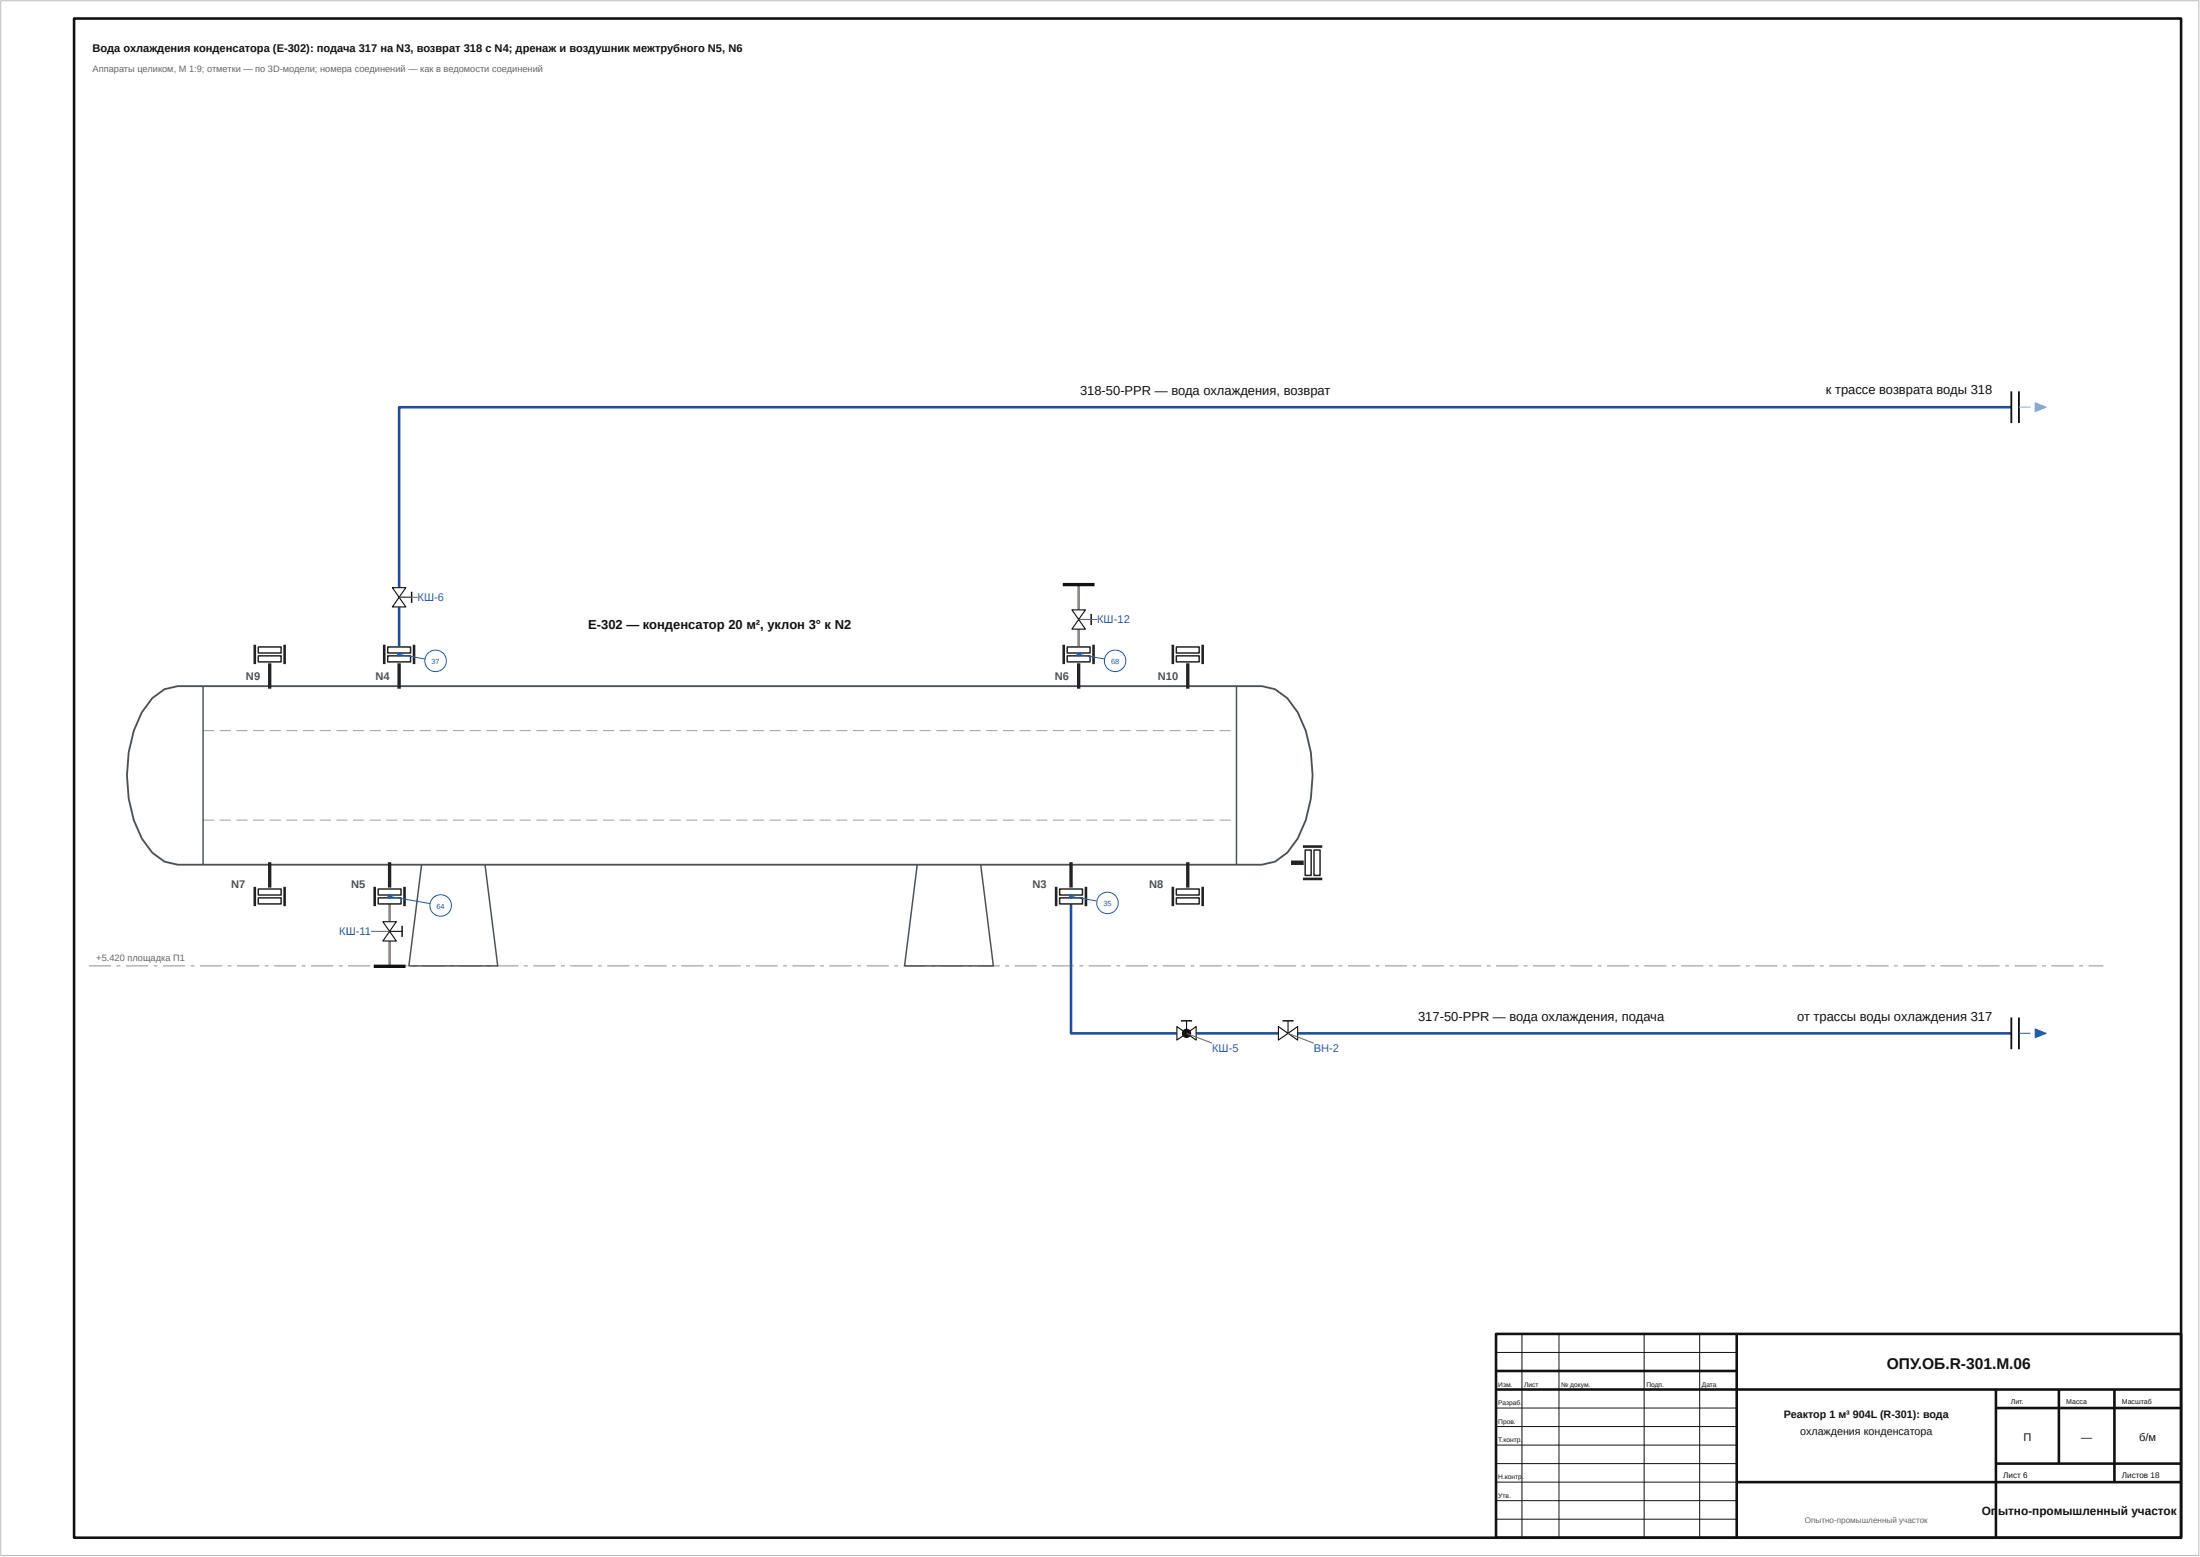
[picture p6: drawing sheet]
<svg xmlns="http://www.w3.org/2000/svg" width="594mm" height="420mm" viewBox="0 0 594 420" stroke-linecap="round" stroke-linejoin="round" font-family="sans-serif">
<path d="M20 5h569v410h-569zM404 360h185v55h-185zM469 360v55M404 370h65M404 375h185M539 375v40M539 380h50M556 375v20M571 375v25M469 400h120M539 395h50" fill="none" stroke="#111" stroke-width=".7" stroke-linecap="butt"/>
<path d="M543.2 109.9h-435.4v48.7M107.8 163.8v12.8M289.2 241.9v37h28.6M323 278.9h22.2M350.4 278.9h192.8" fill="none" stroke="#1f4e9c" stroke-width=".7" stroke-linecap="butt"/>
<path d="M291.3 157.8v6.8M291.3 169.8v6.8M105.2 241.9v6.9M105.2 254v6.8" fill="none" stroke="#af7949" stroke-width=".7" stroke-linecap="butt"/>
<path d="M.2 .2h593.6v419.6h-593.6z" fill="none" stroke="#bbb" stroke-width=".27"/>
<path d="M411 360v55M421 360v55M444 360v55M459 360v55M404 365h65M404 380h65M404 385h65M404 390h65M404 395h65M404 400h65M404 405h65M404 410h65" fill="none" stroke="#111" stroke-width=".27"/>
<path d="M24 260.6h6v.2h-6zM31.5 260.6h1v.2h-1zM34 260.6h6v.2h-6zM41.5 260.6h1v.2h-1zM44 260.6h6v.2h-6zM51.5 260.6h1v.2h-1zM54 260.6h6v.2h-6zM61.5 260.6h1v.2h-1zM64 260.6h6v.2h-6zM71.5 260.6h1v.2h-1zM74 260.6h6v.2h-6zM81.5 260.6h1v.2h-1zM84 260.6h6v.2h-6zM91.5 260.6h1v.2h-1zM94 260.6h6v.2h-6zM101.5 260.6h1v.2h-1zM104 260.6h6v.2h-6zM111.5 260.6h1v.2h-1zM114 260.6h6v.2h-6zM121.5 260.6h1v.2h-1zM124 260.6h6v.2h-6zM131.5 260.6h1v.2h-1zM134 260.6h6v.2h-6zM141.5 260.6h1v.2h-1zM144 260.6h6v.2h-6zM151.5 260.6h1v.2h-1zM154 260.6h6v.2h-6zM161.5 260.6h1v.2h-1zM164 260.6h6v.2h-6zM171.5 260.6h1v.2h-1zM174 260.6h6v.2h-6zM181.5 260.6h1v.2h-1zM184 260.6h6v.2h-6zM191.5 260.6h1v.2h-1zM194 260.6h6v.2h-6zM201.5 260.6h1v.2h-1zM204 260.6h6v.2h-6zM211.5 260.6h1v.2h-1zM214 260.6h6v.2h-6zM221.5 260.6h1v.2h-1zM224 260.6h6v.2h-6zM231.5 260.6h1v.2h-1zM234 260.6h6v.2h-6zM241.5 260.6h1v.2h-1zM244 260.6h6v.2h-6zM251.5 260.6h1v.2h-1zM254 260.6h6v.2h-6zM261.5 260.6h1v.2h-1zM264 260.6h6v.2h-6zM271.5 260.6h1v.2h-1zM274 260.6h6v.2h-6zM281.5 260.6h1v.2h-1zM284 260.6h6v.2h-6zM291.5 260.6h1v.2h-1zM294 260.6h6v.2h-6zM301.5 260.6h1v.2h-1zM304 260.6h6v.2h-6zM311.5 260.6h1v.2h-1zM314 260.6h6v.2h-6zM321.5 260.6h1v.2h-1zM324 260.6h6v.2h-6zM331.5 260.6h1v.2h-1zM334 260.6h6v.2h-6zM341.5 260.6h1v.2h-1zM344 260.6h6v.2h-6zM351.5 260.6h1v.2h-1zM354 260.6h6v.2h-6zM361.5 260.6h1v.2h-1zM364 260.6h6v.2h-6zM371.5 260.6h1v.2h-1zM374 260.6h6v.2h-6zM381.5 260.6h1v.2h-1zM384 260.6h6v.2h-6zM391.5 260.6h1v.2h-1zM394 260.6h6v.2h-6zM401.5 260.6h1v.2h-1zM404 260.6h6v.2h-6zM411.5 260.6h1v.2h-1zM414 260.6h6v.2h-6zM421.5 260.6h1v.2h-1zM424 260.6h6v.2h-6zM431.5 260.6h1v.2h-1zM434 260.6h6v.2h-6zM441.5 260.6h1v.2h-1zM444 260.6h6v.2h-6zM451.5 260.6h1v.2h-1zM454 260.6h6v.2h-6zM461.5 260.6h1v.2h-1zM464 260.6h6v.2h-6zM471.5 260.6h1v.2h-1zM474 260.6h6v.2h-6zM481.5 260.6h1v.2h-1zM484 260.6h6v.2h-6zM491.5 260.6h1v.2h-1zM494 260.6h6v.2h-6zM501.5 260.6h1v.2h-1zM504 260.6h6v.2h-6zM511.5 260.6h1v.2h-1zM514 260.6h6v.2h-6zM521.5 260.6h1v.2h-1zM524 260.6h6v.2h-6zM531.5 260.6h1v.2h-1zM534 260.6h6v.2h-6zM541.5 260.6h1v.2h-1zM544 260.6h6v.2h-6zM551.5 260.6h1v.2h-1zM554 260.6h6v.2h-6zM561.5 260.6h1v.2h-1zM564 260.6h4v.2h-4z" fill="#666"/>
<path d="M41.1 188.4l3.3-2.4 3.6-.8h292.8l3.5 .8 3.3 2.4 2.8 3.8a38.1 38.1 0 0 1 0 34.1l-2.8 3.8-3.3 2.4-3.5 .9h-292.8l-3.6-.9-3.3-2.4-2.8-3.8a38.1 38.1 0 0 1 0-34.1z" fill="none" stroke="#4a5258" stroke-width=".5"/>
<path d="M54.8 185.2v48.2M333.9 185.2v48.2" fill="none" stroke="#4a5258" stroke-width=".4"/>
<g fill="#4a5258">
<path d="M54.8 197.2h3v.1h-3zM59.3 197.2h3v.1h-3zM63.8 197.2h3v.1h-3zM68.3 197.2h3v.1h-3zM72.8 197.2h3v.1h-3zM77.3 197.2h3v.1h-3zM81.8 197.2h3v.1h-3zM86.3 197.2h3v.1h-3zM90.8 197.2h3v.1h-3zM95.3 197.2h3v.1h-3zM99.8 197.2h3v.1h-3zM104.3 197.2h3v.1h-3zM108.8 197.2h3v.1h-3zM113.3 197.2h3v.1h-3zM117.8 197.2h3v.1h-3zM122.3 197.2h3v.1h-3zM126.8 197.2h3v.1h-3zM131.3 197.2h3v.1h-3zM135.8 197.2h3v.1h-3zM140.3 197.2h3v.1h-3zM144.8 197.2h3v.1h-3zM149.3 197.2h3v.1h-3zM153.8 197.2h3v.1h-3zM158.3 197.2h3v.1h-3zM162.8 197.2h3v.1h-3zM167.3 197.2h3v.1h-3zM171.8 197.2h3v.1h-3zM176.3 197.2h3v.1h-3zM180.8 197.2h3v.1h-3zM185.3 197.2h3v.1h-3zM189.8 197.2h3v.1h-3zM194.3 197.2h3v.1h-3zM198.8 197.2h3v.1h-3zM203.3 197.2h3v.1h-3zM207.8 197.2h3v.1h-3zM212.3 197.2h3v.1h-3zM216.8 197.2h3v.1h-3zM221.3 197.2h3v.1h-3zM225.8 197.2h3v.1h-3zM230.3 197.2h3v.1h-3zM234.8 197.2h3v.1h-3zM239.3 197.2h3v.1h-3zM243.8 197.2h3v.1h-3zM248.3 197.2h3v.1h-3zM252.8 197.2h3v.1h-3zM257.3 197.2h3v.1h-3zM261.8 197.2h3v.1h-3zM266.3 197.2h3v.1h-3zM270.8 197.2h3v.1h-3zM275.3 197.2h3v.1h-3zM279.8 197.2h3v.1h-3zM284.3 197.2h3v.1h-3zM288.8 197.2h3v.1h-3zM293.3 197.2h3v.1h-3zM297.8 197.2h3v.1h-3zM302.3 197.2h3v.1h-3zM306.8 197.2h3v.1h-3zM311.3 197.2h3v.1h-3zM315.8 197.2h3v.1h-3zM320.3 197.2h3v.1h-3zM324.8 197.2h3v.1h-3zM329.3 197.2h3v.1h-3zM333.8 197.2l.1 .1z"/>
<path d="M54.8 221.2h3v.2h-3zM59.3 221.2h3v.2h-3zM63.8 221.2h3v.2h-3zM68.3 221.2h3v.2h-3zM72.8 221.2h3v.2h-3zM77.3 221.2h3v.2h-3zM81.8 221.2h3v.2h-3zM86.3 221.2h3v.2h-3zM90.8 221.2h3v.2h-3zM95.3 221.2h3v.2h-3zM99.8 221.2h3v.2h-3zM104.3 221.2h3v.2h-3zM108.8 221.2h3v.2h-3zM113.3 221.2h3v.2h-3zM117.8 221.2h3v.2h-3zM122.3 221.2h3v.2h-3zM126.8 221.2h3v.2h-3zM131.3 221.2h3v.2h-3zM135.8 221.2h3v.2h-3zM140.3 221.2h3v.2h-3zM144.8 221.2h3v.2h-3zM149.3 221.2h3v.2h-3zM153.8 221.2h3v.2h-3zM158.3 221.2h3v.2h-3zM162.8 221.2h3v.2h-3zM167.3 221.2h3v.2h-3zM171.8 221.2h3v.2h-3zM176.3 221.2h3v.2h-3zM180.8 221.2h3v.2h-3zM185.3 221.2h3v.2h-3zM189.8 221.2h3v.2h-3zM194.3 221.2h3v.2h-3zM198.8 221.2h3v.2h-3zM203.3 221.2h3v.2h-3zM207.8 221.2h3v.2h-3zM212.3 221.2h3v.2h-3zM216.8 221.2h3v.2h-3zM221.3 221.2h3v.2h-3zM225.8 221.2h3v.2h-3zM230.3 221.2h3v.2h-3zM234.8 221.2h3v.2h-3zM239.3 221.2h3v.2h-3zM243.8 221.2h3v.2h-3zM248.3 221.2h3v.2h-3zM252.8 221.2h3v.2h-3zM257.3 221.2h3v.2h-3zM261.8 221.2h3v.2h-3zM266.3 221.2h3v.2h-3zM270.8 221.2h3v.2h-3zM275.3 221.2h3v.2h-3zM279.8 221.2h3v.2h-3zM284.3 221.2h3v.2h-3zM288.8 221.2h3v.2h-3zM293.3 221.2h3v.2h-3zM297.8 221.2h3v.2h-3zM302.3 221.2h3v.2h-3zM306.8 221.2h3v.2h-3zM311.3 221.2h3v.2h-3zM315.8 221.2h3v.2h-3zM320.3 221.2h3v.2h-3zM324.8 221.2h3v.2h-3zM329.3 221.2h3v.2h-3zM333.8 221.2l.1 .2z"/>
</g>
<path d="M113.9 233.4l-3.5 27.3h24l-3.4-27.3M247.7 233.4l-3.4 27.3h24l-3.5-27.3" fill="none" stroke="#4a5258" stroke-width=".4"/>
<path d="M348.6 232.8h3.5" fill="none" stroke="#222" stroke-width="1.2" stroke-linecap="butt"/>
<path d="M352.5 229.4h1.6v6.9h-1.6z" fill="#fff"/>
<path d="M352.5 229.4h1.6v6.9h-1.6z" fill="none" stroke="#222" stroke-width=".4"/>
<path d="M354.8 229.4h1.7v6.9h-1.7z" fill="#fff"/>
<path d="M354.8 229.4h1.7v6.9h-1.7z" fill="none" stroke="#222" stroke-width=".4"/>
<path d="M351.9 228.5h5.2M351.9 237.2h5.2" fill="none" stroke="#222" stroke-width=".7" stroke-linecap="butt"/>
<path d="M72.8 179v6.9" fill="none" stroke="#222" stroke-width=".9" stroke-linecap="butt"/>
<path d="M69.8 177h6.1v1.6h-6.1z" fill="#fff"/>
<path d="M69.8 177h6.1v1.6h-6.1z" fill="none" stroke="#222" stroke-width=".4"/>
<path d="M69.8 174.6h6.1v1.6h-6.1z" fill="#fff"/>
<path d="M69.8 174.6h6.1v1.6h-6.1z" fill="none" stroke="#222" stroke-width=".4"/>
<path d="M68.8 174v5.2M76.9 174v5.2" fill="none" stroke="#222" stroke-width=".7" stroke-linecap="butt"/>
<path d="M107.8 179v6.9" fill="none" stroke="#222" stroke-width=".9" stroke-linecap="butt"/>
<path d="M104.7 177h6.2v1.6h-6.2z" fill="#fff"/>
<path d="M104.7 177h6.2v1.6h-6.2z" fill="none" stroke="#222" stroke-width=".4"/>
<path d="M104.7 174.6h6.2v1.6h-6.2z" fill="#fff"/>
<path d="M104.7 174.6h6.2v1.6h-6.2z" fill="none" stroke="#222" stroke-width=".4"/>
<path d="M103.8 174v5.2M111.8 174v5.2" fill="none" stroke="#222" stroke-width=".7" stroke-linecap="butt"/>
<path d="M291.3 179v6.9" fill="none" stroke="#222" stroke-width=".9" stroke-linecap="butt"/>
<path d="M288.2 177h6.2v1.6h-6.2z" fill="#fff"/>
<path d="M288.2 177h6.2v1.6h-6.2z" fill="none" stroke="#222" stroke-width=".4"/>
<path d="M288.2 174.6h6.2v1.6h-6.2z" fill="#fff"/>
<path d="M288.2 174.6h6.2v1.6h-6.2z" fill="none" stroke="#222" stroke-width=".4"/>
<path d="M287.3 174v5.2M295.3 174v5.2" fill="none" stroke="#222" stroke-width=".7" stroke-linecap="butt"/>
<path d="M320.8 179v6.9" fill="none" stroke="#222" stroke-width=".9" stroke-linecap="butt"/>
<path d="M317.7 177h6.1v1.6h-6.1z" fill="#fff"/>
<path d="M317.7 177h6.1v1.6h-6.1z" fill="none" stroke="#222" stroke-width=".4"/>
<path d="M317.7 174.6h6.1v1.6h-6.1z" fill="#fff"/>
<path d="M317.7 174.6h6.1v1.6h-6.1z" fill="none" stroke="#222" stroke-width=".4"/>
<path d="M316.7 174v5.2M324.8 174v5.2" fill="none" stroke="#222" stroke-width=".7" stroke-linecap="butt"/>
<path d="M72.8 232.7v6.8" fill="none" stroke="#222" stroke-width=".9" stroke-linecap="butt"/>
<path d="M69.8 239.9h6.1v1.6h-6.1z" fill="#fff"/>
<path d="M69.8 239.9h6.1v1.6h-6.1z" fill="none" stroke="#222" stroke-width=".4"/>
<path d="M69.8 242.3h6.1v1.6h-6.1z" fill="#fff"/>
<path d="M69.8 242.3h6.1v1.6h-6.1z" fill="none" stroke="#222" stroke-width=".4"/>
<path d="M68.8 239.3v5.2M76.9 239.3v5.2" fill="none" stroke="#222" stroke-width=".7" stroke-linecap="butt"/>
<path d="M105.2 232.7v6.8" fill="none" stroke="#222" stroke-width=".9" stroke-linecap="butt"/>
<path d="M102.1 239.9h6.2v1.6h-6.2z" fill="#fff"/>
<path d="M102.1 239.9h6.2v1.6h-6.2z" fill="none" stroke="#222" stroke-width=".4"/>
<path d="M102.1 242.3h6.2v1.6h-6.2z" fill="#fff"/>
<path d="M102.1 242.3h6.2v1.6h-6.2z" fill="none" stroke="#222" stroke-width=".4"/>
<path d="M101.2 239.3v5.2M109.2 239.3v5.2" fill="none" stroke="#222" stroke-width=".7" stroke-linecap="butt"/>
<path d="M289.2 232.7v6.8" fill="none" stroke="#222" stroke-width=".9" stroke-linecap="butt"/>
<path d="M286.1 239.9h6.2v1.6h-6.2z" fill="#fff"/>
<path d="M286.1 239.9h6.2v1.6h-6.2z" fill="none" stroke="#222" stroke-width=".4"/>
<path d="M286.1 242.3h6.2v1.6h-6.2z" fill="#fff"/>
<path d="M286.1 242.3h6.2v1.6h-6.2z" fill="none" stroke="#222" stroke-width=".4"/>
<path d="M285.2 239.3v5.2M293.3 239.3v5.2" fill="none" stroke="#222" stroke-width=".7" stroke-linecap="butt"/>
<path d="M320.8 232.7v6.8" fill="none" stroke="#222" stroke-width=".9" stroke-linecap="butt"/>
<path d="M317.7 239.9h6.1v1.6h-6.1z" fill="#fff"/>
<path d="M317.7 239.9h6.1v1.6h-6.1z" fill="none" stroke="#222" stroke-width=".4"/>
<path d="M317.7 242.3h6.1v1.6h-6.1z" fill="#fff"/>
<path d="M317.7 242.3h6.1v1.6h-6.1z" fill="none" stroke="#222" stroke-width=".4"/>
<path d="M316.7 239.3v5.2M324.8 239.3v5.2" fill="none" stroke="#222" stroke-width=".7" stroke-linecap="butt"/>
<path d="M543.2 274.6v8.6M545.2 274.6v8.6" fill="none" stroke="#111" stroke-width=".5"/>
<path d="M549.6 277.7l3 1.2-3 1.2z" fill="#2873b8"/>
<path d="M549.6 277.7l3 1.2-3 1.2z" fill="none" stroke="#2873b8" stroke-width=".27"/>
<path d="M545.2 278.9h3.1" fill="none" stroke="#2873b8" stroke-width=".3"/>
<path d="M543.2 105.6v8.6M545.2 105.6v8.6" fill="none" stroke="#111" stroke-width=".5"/>
<path d="M549.6 108.7l3 1.2-3 1.2z" fill="#7fb8e0"/>
<path d="M549.6 108.7l3 1.2-3 1.2z" fill="none" stroke="#7fb8e0" stroke-width=".27"/>
<path d="M545.2 109.9h3.1" fill="none" stroke="#7fb8e0" stroke-width=".3"/>
<path d="M287 157.8h8.6M100.9 260.8h8.6" fill="none" stroke="#111" stroke-width=".9" stroke-linecap="butt"/>
<path d="M317.8 277.1l5.2 3.6v-3.6l-5.2 3.6z" fill="#fff"/>
<path d="M317.8 277.1l5.2 3.6v-3.6l-5.2 3.6zM320.4 275.5v3.4" fill="none" stroke="#111" stroke-width=".3"/>
<path d="M318.9 275.5h3" fill="none" stroke="#111" stroke-width=".4"/>
<circle cx="320.4" cy="278.9" r="1.1" fill="#111"/>
<circle cx="320.4" cy="278.9" r="1.1" fill="none" stroke="#111" stroke-width=".3"/>
<path d="M345.2 277.1l5.2 3.6v-3.6l-5.2 3.6z" fill="#fff"/>
<path d="M345.2 277.1l5.2 3.6v-3.6l-5.2 3.6zM347.8 275.5v3.4" fill="none" stroke="#111" stroke-width=".3"/>
<path d="M346.3 275.5h3" fill="none" stroke="#111" stroke-width=".4"/>
<path d="M106 158.6l3.6 5.2h-3.6l3.6-5.2z" fill="#fff"/>
<path d="M106 158.6l3.6 5.2h-3.6l3.6-5.2zM107.8 161.2h3.4" fill="none" stroke="#111" stroke-width=".3"/>
<path d="M111.2 159.7v3" fill="none" stroke="#111" stroke-width=".4"/>
<path d="M103.4 248.8l3.6 5.2h-3.6l3.6-5.2z" fill="#fff"/>
<path d="M103.4 248.8l3.6 5.2h-3.6l3.6-5.2zM105.2 251.4h3.4" fill="none" stroke="#111" stroke-width=".3"/>
<path d="M108.6 249.9v3" fill="none" stroke="#111" stroke-width=".4"/>
<path d="M289.5 164.6l3.6 5.2h-3.6l3.6-5.2z" fill="#fff"/>
<path d="M289.5 164.6l3.6 5.2h-3.6l3.6-5.2zM291.3 167.2h3.4" fill="none" stroke="#111" stroke-width=".3"/>
<path d="M294.7 165.7v3" fill="none" stroke="#111" stroke-width=".4"/>
<path d="M107.8 161.2h5M291.3 167.2h5M100.2 251.4h5M320.4 278.9l6.9 2.6M347.8 278.9l7 2.6" fill="none" stroke="#666" stroke-width=".27"/>
<path d="M107.8 176.6l7 1.2" fill="none" stroke="#1f5fa8" stroke-width=".27"/>
<circle cx="107.8" cy="176.6" r=".45" fill="#1f5fa8"/>
<circle cx="107.8" cy="176.6" r=".45" fill="none" stroke="#1f5fa8" stroke-width=".27"/>
<circle cx="117.6" cy="178.3" r="2.9" fill="#fff"/>
<g fill="none" stroke="#1f5fa8" stroke-width=".27">
<path d="M291.3 176.6l7 1.2"/>
<circle cx="117.6" cy="178.3" r="2.9"/>
</g>
<circle cx="291.3" cy="176.6" r=".45" fill="#1f5fa8"/>
<circle cx="291.3" cy="176.6" r=".45" fill="none" stroke="#1f5fa8" stroke-width=".27"/>
<circle cx="301.1" cy="178.3" r="2.9" fill="#fff"/>
<g fill="none" stroke="#1f5fa8" stroke-width=".27">
<path d="M105.2 241.9l11 2"/>
<circle cx="301.1" cy="178.3" r="2.9"/>
</g>
<circle cx="105.2" cy="241.9" r=".45" fill="#1f5fa8"/>
<circle cx="105.2" cy="241.9" r=".45" fill="none" stroke="#1f5fa8" stroke-width=".27"/>
<circle cx="119" cy="244.4" r="2.9" fill="#fff"/>
<g fill="none" stroke="#1f5fa8" stroke-width=".27">
<path d="M289.2 241.9l7 1.3"/>
<circle cx="119" cy="244.4" r="2.9"/>
</g>
<circle cx="289.2" cy="241.9" r=".45" fill="#1f5fa8"/>
<circle cx="289.2" cy="241.9" r=".45" fill="none" stroke="#1f5fa8" stroke-width=".27"/>
<circle cx="299.1" cy="243.7" r="2.9" fill="#fff"/>
<circle cx="299.1" cy="243.7" r="2.9" fill="none" stroke="#1f5fa8" stroke-width=".27"/>
<text font-size="4.2" fill="#111" x="509.5" y="369.5">ОПУ.ОБ.R-301.М.06</text>
<g font-size="3.5" fill="#111">
<text x="291.7" y="106.7">318-50-PPR — вода охлаждения, возврат</text>
<text x="493.1" y="106.5">к трассе возврата воды 318</text>
<text x="158.8" y="169.8">E-302 — конденсатор 20 м², уклон 3° к N2</text>
<text x="383" y="275.7">317-50-PPR — вода охлаждения, подача</text>
<text x="485.3" y="275.5">от трассы воды охлаждения 317</text>
</g>
<g font-size="3.2" fill="#111">
<text x="535.2" y="409">Оп</text>
<text x="539.6" y="409">ытно-промышленный участок</text>
</g>
<g font-size="3" fill="#111">
<text x="25" y="14">Вода охлаждения конденсатора (E-302): подача 317 на N3, возврат 318 с N4; дренаж и воздушник межтрубного N5, N6</text>
<text x="546.4" y="389">П</text>
<text x="562" y="389">—</text>
<text x="577.7" y="389">б/м</text>
</g>
<g font-size="3" fill="#1f5fa8">
<text x="112.8" y="162.1">КШ-6</text>
<text x="296.3" y="168.1">КШ-12</text>
<text x="91.6" y="252.3">КШ-11</text>
<text x="327.3" y="283.8">КШ-5</text>
<text x="354.8" y="283.8">ВН-2</text>
</g>
<g font-size="3" fill="#4a5258">
<text x="66.4" y="183.5">N9</text>
<text x="101.4" y="183.5">N4</text>
<text x="284.9" y="183.5">N6</text>
<text x="312.7" y="183.5">N10</text>
<text x="62.4" y="239.5">N7</text>
<text x="94.8" y="239.5">N5</text>
<text x="278.8" y="239.5">N3</text>
<text x="310.4" y="239.5">N8</text>
</g>
<g font-size="2.9" fill="#111">
<text x="481.8" y="382.7">Реактор 1 м³</text>
<text x="500.4" y="382.7">904L (R-301): вода</text>
<text x="486.1" y="387.3">охлаждения конденсатора</text>
</g>
<g font-size="2.5" fill="#666">
<text x="25" y="19.5">Аппараты целиком, М 1:9; отметки — по 3D-модели; номера соединений — как в ведомости соединений</text>
<text x="26" y="259.5">+5.420 площадка П1</text>
</g>
<g font-size="2.2" fill="#111">
<text x="541" y="398.8">Лист 6</text>
<text x="573" y="398.8">Листов 18</text>
</g>
<text font-size="2.2" fill="#666" x="487.4" y="411">Опытно-промышленный участок</text>
<g font-size="2" fill="#1f5fa8">
<text x="116.5" y="179.2">37</text>
<text x="300" y="179.2">68</text>
<text x="117.9" y="245.3">64</text>
<text x="298" y="244.6">35</text>
</g>
<g font-size="1.9" fill="#111">
<text x="543" y="378.8">Лит.</text>
<text x="558" y="378.8">Масса</text>
<text x="573" y="378.8">Масштаб</text>
</g>
<g font-size="1.8" fill="#111">
<text x="404.6" y="374.2">Изм.</text>
<text x="411.6" y="374.2">Лист</text>
<text x="421.6" y="374.2">№ докум.</text>
<text x="444.6" y="374.2">Подп.</text>
<text x="459.6" y="374.2">Дата</text>
<text x="404.6" y="379.2">Разраб.</text>
<text x="404.6" y="384.2">Пров.</text>
<text x="404.6" y="389.2">Т.контр.</text>
<text x="404.6" y="399.2">Н.контр</text>
<text x="411" y="399.2">.</text>
<text x="404.6" y="404.2">Утв.</text>
</g>
</svg>
